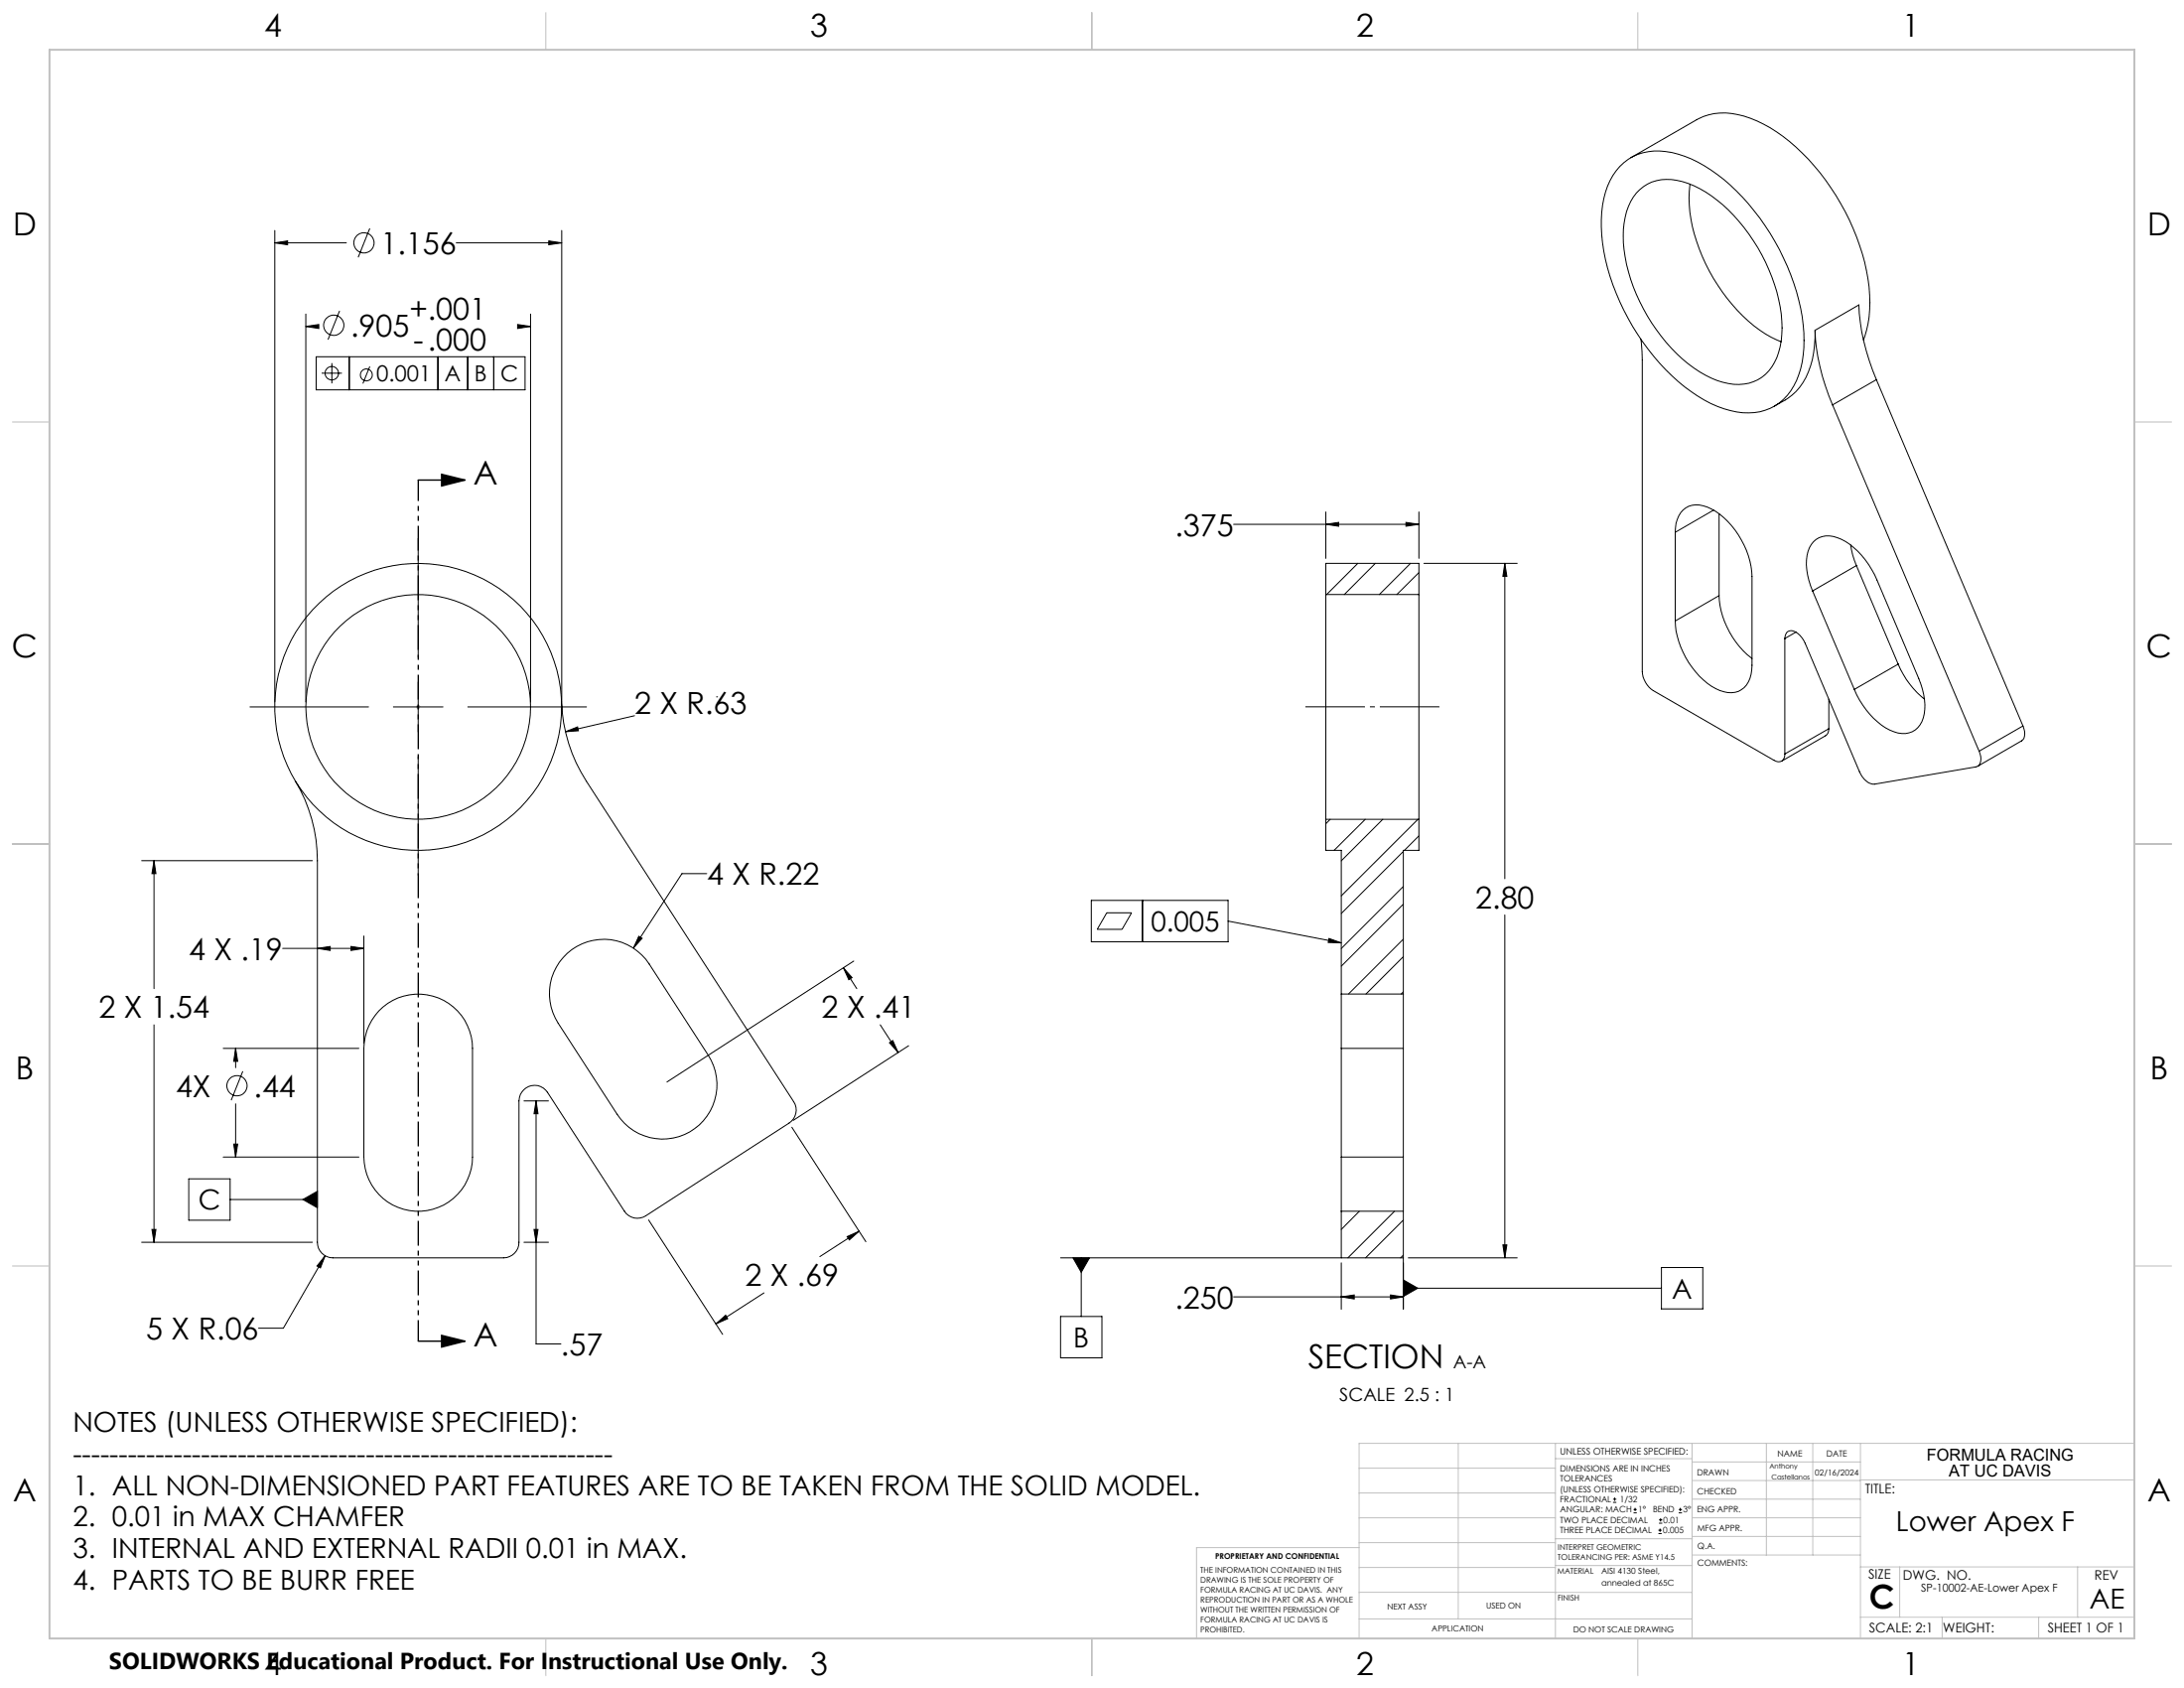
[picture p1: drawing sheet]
<svg xmlns="http://www.w3.org/2000/svg" width="559mm" height="432mm" viewBox="0 0 559 432" stroke-linecap="round" stroke-linejoin="round" font-family="sans-serif">
<g fill="none" stroke="#000" stroke-width=".25">
<path d="M70.3 58.9v120.7M94.6 58.4l-2.9 7.4M143.7 58.9v120.7a39.8 39.8 0 0 0 6.3 20.2l53.1 82a4 4 0 0 1-1.2 5.5l-36.7 23.7a3.9 3.9 0 0 1-5.4-1.2l-19.7-30.4a4 4 0 0 0-4.5-1.6 4 4 0 0 0-2.8 3.8v36.2a4 4 0 0 1-4 4h-43.6a4 4 0 0 1-4-4v-97.6a39.4 39.4 0 0 0-5.7-20.5M414.4 42.6a13.7 13.7 0 0 1 13.4-3.6 36.1 36.1 0 0 1 18.1 11.5 60.1 60.1 0 0 1 15.5 32.6 27 27 0 0 1-2.4 15.6 13.2 13.2 0 0 1-14.7 6.7 34.3 34.3 0 0 1-18.1-10.8 59.3 59.3 0 0 1-16.4-34.5 23.8 23.8 0 0 1 3.7-16.4zM417.3 40.3l16.8-9.7a15.8 15.8 0 0 1 13.8-.3 44.5 44.5 0 0 1 19.2 15.8 56.4 56.4 0 0 1 11.3 31.3 25.3 25.3 0 0 1-1.6 9.5M418.7 49.4a11 11 0 0 1 11.8-2.9 31.9 31.9 0 0 1 15.7 11.7 44.4 44.4 0 0 1 9.8 25.7 16.2 16.2 0 0 1-4.3 11.8 11.8 11.8 0 0 1-12.4 1.6 36.6 36.6 0 0 1-16.7-14.6 41.8 41.8 0 0 1-7.2-24 16.1 16.1 0 0 1 3.3-9.3zM432.4 47.1a36.3 36.3 0 0 0 4 20.4 44.5 44.5 0 0 0 15.3 17.9l4 2M70.3 62.1l3.3-.5v1zM70.3 62.1h18.3M86.9 79.5l-3 7.4M116.7 62.1h27M140.4 61.6l3.3 .5-3.3 .5z"/>
<path d="M78.2 83.5l3.4-.5v1zM78.2 80.3v99.3M78.2 83.5h2.7M80.9 91.3h53.4v8.4h-53.4zM82.3 95.5h5.2M84.9 92.9v5.2M89.4 91.3v8.4M94.6 93.7l-1.7 4.4M112 91.3v8.4M119.7 91.3v8.4M126.3 91.3v8.4M132.4 83l3.3 .5-3.3 .5z"/>
<path d="M134.3 83.5h1.4M135.7 80.3v99.3M419.8 86.8l.4 5.3v79.7a6.3 6.3 0 0 0 2.8 4.9l30.9 17.8a1.69 1.69 0 0 0 2 .2 1.69 1.69 0 0 0 .8-1.8M464.4 84.5a22.7 22.7 0 0 1-4 14.6 16.9 16.9 0 0 1-6.4 4.8M464.4 84.5a53.7 53.7 0 0 0 4.5 19.1M464.4 84.5l11.2-6.5a54.1 54.1 0 0 0 4.5 19.1M480.1 97.1l-11.2 6.5M480.1 97.1l37.5 88.6M468.9 103.6l37.5 88.6M107 137.8v30.3M315.6 134.1h47.4M339.2 134.1l3.3-.5v1z"/>
<path d="M339.2 131v11.8M359.7 133.6l3.3 .5-3.3 .5zM363 131v11.8M428.6 136.2a6.4 6.4 0 0 1 4.3-6.9 10 10 0 0 1 8.2 3.1 22.1 22.1 0 0 1 7.2 15.1v22.7a6.4 6.4 0 0 1-4.3 6.9 9.9 9.9 0 0 1-8.2-3.2 22.1 22.1 0 0 1-7.2-15M428.6 136.2v22.7M438.4 130.5l-9.8 5.7M439.8 131.4v21M473.5 139.5a19.1 19.1 0 0 0 1.5 5.2M339.2 152.1v57.5M339.2 152.1v-8h23.8v8M339.2 152.1h23.8M347.4 144.1l-8 8"/>
<path d="M351.9 144.1l-7.9 8M360.9 144.1l-8 8M363 152.1v57.5M363 146.5l-5.6 5.6M364.3 144.1h23.9M385 144.1l.6 3.3h-1.1zM385 144.1v80.7M439.8 152.4a21.9 21.9 0 0 0 8.5 16.1M439.8 152.4l-11.2 6.5M463.8 151.2a14.7 14.7 0 0 1-.8-11.1 5.3 5.3 0 0 1 7.1-2.6 19.1 19.1 0 0 1 10.1 10.8l10.7 25.3a14.7 14.7 0 0 1 .8 11 5.3 5.3 0 0 1-7.1 2.6 19.1 19.1 0 0 1-10.1-10.8M463.8 151.2l10.7 25.2M475 144.7l-11.2 6.5"/>
<path d="M475 144.7l10.7 25.2M107 174.5v12.7M183.3 178.3h.1M456.7 163.3a1.74 1.74 0 0 1 .8-1.8 1.74 1.74 0 0 1 2 .2l1.1 .9 1.3 1.9 13.9 32.9a4.5 4.5 0 0 0 3.8 3.2l25.9-4.4a2.07 2.07 0 0 0 1.3-2.6l-.4-1.4M456.7 163.3v29.6M459.5 161.7l-2.8 1.6M467.9 178.9v7.5M485.7 169.9a22.7 22.7 0 0 0 6.7 8.9M485.7 169.9l-11.2 6.5M64 180.8h30.3M100.6 180.8h12.7M107 193.5v30.4"/>
<path d="M119.7 180.8h30.4M144.7 187.2l3.1-1.3 .2 1zM162.3 183.1l-17.6 4.1M467.9 186.4a1.93 1.93 0 0 1-.8 1.8l-11.2 6.5M467.9 186.4l-11.2 6.5M517.6 185.7a3.5 3.5 0 0 1 0 3.6l-11.6 6.7M517.6 185.7l-11.2 6.5M339.2 209.6v7.9h4v36.8M339.2 209.6h23.8M340.4 209.6l-1.2 1.1M349.3 209.6l-8 7.9M353.8 209.6l-10.6 10.6"/>
<path d="M359.1 217.8l-15.9 15.9M362.8 209.6l-19.6 19.6M363 209.6v7.9h-3.9v36.8M363 213.8l-3.7 3.7M36.2 220.2h43.7M39.4 220.2l.5 3.3h-1zM39.4 220.2v32.7M93.1 239.4v27.5M163.4 239.5l.9 .5-2.2 2.5zM180.8 223.5h-6.3l-12.4 19M279.2 230.3h35v10.6h-35zM283.2 233.5h6.3l-2.4 4.2h-6.4z"/>
<path d="M292.3 230.3v10.6M314.2 235.6l29 5.6M359.1 226.8l-15.9 15.8M359.1 231.3l-15.9 15.9M385 234v87.8M72.3 242.6h20.8M81.2 242.6l3.3-.5v1zM89.8 242.1l3.3 .5-3.3 .5zM96.9 258.6a13.9 13.9 0 0 1 15.2-3.3 13.9 13.9 0 0 1 8.8 12.9v27.8a13.9 13.9 0 0 1-13.9 13.9 13.9 13.9 0 0 1-13.9-13.9v-27.8a14 14 0 0 1 3.8-9.6zM145.1 243.9a13.9 13.9 0 0 1 21 2.7l15.1 23.3a13.9 13.9 0 0 1-4.1 19.2 13.9 13.9 0 0 1-19.2-4.1l-15.1-23.3a13.9 13.9 0 0 1 2.3-17.8zM215.8 247.6l2.2 2.5-.8 .5zM215.8 247.6l3.4 5.3"/>
<path d="M218.4 245.9l-47.8 30.9M340 240.1l3.2 1.1-3.4-.1zM343.2 254.3v13.9M343.2 254.3h15.9M359.1 254.3v13.9M359.1 240.2l-14.1 14.1M359.1 253.7l-.6 .6M359.1 244.7l-9.6 9.6M39.4 262.1v55.7M57.1 268.2h34.7M60.3 268.2l.5 3.3h-1zM60.3 268.2v4.9"/>
<path d="M62.1 274l-2.9 7.4M225.2 262.1l4.6 7.1M227.6 266.7l.8-.5 1.4 3zM232.5 267.5l-29.5 19.1M343.2 268.2v27.8M343.2 268.2h15.9M359.1 268.2v27.8M57.1 296h34.7M59.8 292.7h1l-.5 3.3zM60.3 282.4v13.6M134.1 281.6h6.2M137.2 281.6l.5 3.3h-1.1z"/>
<path d="M137.2 281.6v62.2h6.3M202.6 288.4l18.9 29.2M343.2 296v13.8M343.2 296h15.9M359.1 296v13.8M36.2 317.8h43.7M38.9 314.5h1l-.5 3.3zM48.3 301.6h10.6v10.5h-10.6zM58.9 306.8h22.3M77.5 306.8l3.7-2.1v4.3zM134.1 317.8h6.2M136.6 314.5h1.1l-.5 3.3z"/>
<path d="M165.9 312.1l19 29.2M216.7 316.3l3.1-1.3-2.5 2.2zM219.8 315l-10 6.5M343.2 309.8v12M343.2 309.8h15.9M343.3 309.8l-.1 .2M347.8 309.8l-4.6 4.7M356.8 309.8l-11.9 12M359.1 309.8v25.1M359.1 312.1l-9.7 9.7M384.5 318.5h1.1l-.6 3.3zM83.2 321.2l-1.2 3.1-.9-.5z"/>
<path d="M83.2 321.2l-10.7 18.6h-6.4M183.2 338.7l2.5-2.3 .5 .9zM195.5 330.7l-12.3 8M271.4 336.8h10.5v10.5h-10.5zM274.5 321.8h4.3l-2.2 3.7zM276.6 321.8v15M315.6 331.8h43.5M343.2 331.8l3.3-.5v1zM343.2 323v11.9M355.8 331.3l3.3 .5-3.3 .5zM359.1 327.4l3.7 2.1-3.7 2.1zM359.1 329.5h66"/>
<path d="M359.1 321.8h-87.7M359.1 321.1l-.7 .7M360.3 321.8h27.9M425.1 324.2h10.6v10.6h-10.6zM412.7 384.3h.9M412.7 383.5h.9M413.1 383.1v.8M418 387h.8M418 386.2h.8M418.4 385.7v.9M424.3 392.3h.9M424.3 391.4h.9"/>
<path d="M424.5 389.6h.8M424.5 388.8h.8M424.7 391v.9M424.9 388.4v.8M429.5 387h.9M429.5 386.2h.9M429.9 385.7v.9"/>
<circle cx="93.1" cy="62.1" r="2.6"/>
<circle cx="84.9" cy="95.5" r="1.72"/>
<circle cx="85.4" cy="83.2" r="2.59"/>
<circle cx="93.7" cy="95.9" r="1.53"/>
<circle cx="107" cy="180.8" r="28.7"/>
<circle cx="107" cy="180.8" r="36.7"/>
<circle cx="60.6" cy="277.7" r="2.59"/>
</g>
<path d="M107 122.8h12M113 121.3l6 1.5-6 1.5zM107 343.1h12M113 341.6l6 1.5-6 1.5z" fill="none" stroke="#000" stroke-width=".35"/>
<g fill="none" stroke="#c0c0c0" stroke-width=".25">
<path d="M139.7 3.2v9.5M279.4 3.2v9.5M419.1 3.2v9.5M3.1 107.9h9.6M546.1 107.9h9.5M106.5 180.8h1M106.6 180.5l.8 .7M107 180.3v1M107.4 180.5l-.8 .7M3.1 215.9h9.6M546.1 215.9h9.5M3.1 323.8h9.6"/>
<path d="M546.1 323.8h9.5M347.7 375.6h50.3M373.1 369.2v44.9M398 369.2v49.9M398 373.1h34.9M432.9 369.2v49.9M432.9 378.7h43.1M432.9 374h43.1M451.9 369.2v28.6M463.8 369.2v28.6M476 369.2v49.9M476 378.6h70.1"/>
<path d="M546.1 369.2h-198.4v49.9M347.7 394.6h50.3M347.7 388.3h50.3M347.7 381.9h50.3M347.7 395.9h-41.6v23.2M398 393.6h35M432.9 383.5h43.1M432.9 388.3h43.1M432.9 393h43.1M433 397.8h43M139.7 419.1v9.6M279.4 419.1v9.6"/>
<path d="M347.7 414.1h85.2M347.7 401h50.3M347.7 407.3h50.3M398 407.4h34.9M398 400.5h35M419.1 419.1v9.6M476 413.7h70.1M476 400.8h70.1M486.1 400.8v12.9M496.9 413.7v5.4M521.6 413.7v5.4M531.6 400.8v12.9"/>
</g>
<path d="M369.4 180.8h-36.5" fill="none" stroke="#000" stroke-width=".25" stroke-dasharray="15.2 1.3 1.3 1.3" stroke-dashoffset="-1.1" stroke-linecap="butt"/>
<path d="M107 122.8v220.3" fill="none" stroke="#000" stroke-width=".35" stroke-dasharray="6.3 1.3 1.3 1.3 1.3 1.3" stroke-dashoffset="1" stroke-linecap="butt"/>
<path d="M12.7 12.7h533.4v406.4h-533.4z" fill="none" stroke="#c0c0c0" stroke-width=".5"/>
<g fill="#000">
<path d="M113 121.3l6 1.5-6 1.5zM113 341.6l6 1.5-6 1.5z"/>
<path d="M163.4 239.5l-1.3 3 2.2-2.5zM144.7 187.2l3.3-.3-.2-1zM59.8 292.7h1l-.5 3.3zM60.3 268.2l.5 3.3h-1zM137.2 281.6l.5 3.3h-1.1zM136.6 314.5h1.1l-.5 3.3zM81.2 242.6l3.3-.5v1zM89.8 242.1l3.3 .5-3.3 .5zM70.3 62.1l3.3-.5v1zM140.4 61.6l3.3 .5-3.3 .5zM78.2 83.5l3.4-.5v1zM132.4 83l3.3 .5-3.3 .5zM39.4 220.2l.5 3.3h-1zM38.9 314.5h1l-.5 3.3zM215.8 247.6l2.2 2.5-.8 .5zM227.6 266.7l.8-.5 1.4 3zM183.2 338.7l2.5-2.3 .5 .9zM216.7 316.3l3.1-1.3-2.5 2.2zM83.2 321.2l-2.1 2.6 .9 .5zM355.8 331.3l3.3 .5-3.3 .5zM343.2 331.8l3.3-.5v1zM385 144.1l.6 3.3h-1.1zM384.5 318.5h1.1l-.6 3.3zM339.2 134.1l3.3-.5v1zM359.7 133.6l3.3 .5-3.3 .5z"/>
<path d="M77.5 306.8l3.7 2.2v-4.3zM340 240.1l3.2 1.1-3.4-.1zM274.5 321.8l2.1 3.7 2.2-3.7zM359.1 327.4l3.7 2.1-3.7 2.1z"/>
</g>
<g font-size="8.5">
<text x="121.1" y="124">A</text>
<text x="121.1" y="344.3">A</text>
<text x="334.7" y="350.1">SECTION</text>
<text x="478.3" y="411.4">C</text>
</g>
<g font-size="8.1">
<text x="67.6" y="9.3">4</text>
<text x="207.3" y="9.3">3</text>
<text x="347" y="9.3">2</text>
<text x="486.7" y="9.3">1</text>
<text x="3.3" y="60.1">D</text>
<text x="549.4" y="60.1">D</text>
<text x="3" y="168">C</text>
<text x="549.1" y="168">C</text>
<text x="4" y="276">B</text>
<text x="550.1" y="276">B</text>
<text x="3.3" y="383.9">A</text>
<text x="549.4" y="383.9">A</text>
<text x="67.6" y="428.4">4</text>
<text x="207.3" y="428.4">3</text>
<text x="347" y="428.4">2</text>
<text x="486.7" y="428.4">1</text>
</g>
<g font-size="7.8">
<text x="97.4" y="65">1.156</text>
<text x="104.7" y="81.8">+.001</text>
<text x="89.7" y="86.1">.905</text>
<text x="105.8" y="89.6">-.000</text>
<text x="300.6" y="137.1">.375</text>
<text x="162.4" y="182.7">2 X R.63</text>
<text x="180.9" y="226.4">4 X R.22</text>
<text x="377.5" y="232.3">2.80</text>
<text x="48.3" y="245.5">4 X .19</text>
<text x="25.2" y="260.4">2 X 1.54</text>
<text x="210.2" y="260.4">2 X .41</text>
<text x="45" y="280.7">4X</text>
<text x="64.9" y="280.7">.44</text>
<text x="190.6" y="329">2 X .69</text>
<text x="300.6" y="334.7">.250</text>
<text x="37.4" y="342.7">5 X R.06</text>
<text x="143.5" y="346.7">.57</text>
</g>
<g font-size="7.1">
<text x="294.5" y="238.3">0.005</text>
<text x="50.7" y="309.5">C</text>
<text x="427.8" y="332.2">A</text>
<text x="274.6" y="344.7">B</text>
<text x="18.6" y="366.3">NOTES (UNLESS OTHERWISE SPECIFIED):</text>
<text x="18.6" y="374.4">-----------------------------------------------------------</text>
<text x="18.6" y="382.4">1. ALL NON-DIMENSIONED PART FEATURES ARE TO BE TAKEN FROM THE SOLID MODEL.</text>
<text x="18.6" y="390.5">2. 0.01 in MAX CHAMFER</text>
<text x="485.1" y="391.5">Lower Apex F</text>
<text x="18.6" y="398.5">3. INTERNAL AND EXTERNAL RADII 0.01 in MAX.</text>
<text x="18.6" y="406.6">4. PARTS TO BE BURR FREE</text>
<text x="534.7" y="411.4">AE</text>
</g>
<text font-size="5.9" x="27.9" y="427">SOLIDWORKS Educational Product. For Instructional Use Only.</text>
<g font-size="5.6">
<text x="96.3" y="97.6">0.001</text>
<text x="113.8" y="97.6">A</text>
<text x="121.4" y="97.6">B</text>
<text x="128.1" y="97.6">C</text>
</g>
<g font-size="4.7">
<text x="371.8" y="350.1">A-A</text>
<text x="342.7" y="358.3">SCALE 2.5 : 1</text>
</g>
<g font-size="4.2">
<text x="493" y="373.5">FORMULA RACING</text>
<text x="498.7" y="377.8">AT UC DAVIS</text>
</g>
<g font-size="3.4">
<text x="477.2" y="381.9">TITLE:</text>
<text x="478.1" y="404">SIZE</text>
<text x="486.9" y="404">DWG. NO.</text>
<text x="535.9" y="404.1">REV</text>
<text x="478.2" y="417.6">SCALE: 2:1</text>
<text x="497.1" y="417.7">WEIGHT:</text>
<text x="523.9" y="417.6">SHEET 1 OF 1</text>
</g>
<text font-size="2.8" x="491.5" y="407.2">SP-10002-AE-Lower Apex F</text>
<text font-size="2.4" x="399.2" y="372.1">UNLESS OTHERWISE SPECIFIED:</text>
<g font-size="2.2">
<text x="399.2" y="376.4">DIMENSIONS ARE IN INCHES</text>
<text x="434.2" y="377.3">DRAWN</text>
<text x="454.8" y="372.5">NAME</text>
<text x="467.3" y="372.6">DATE</text>
<text x="399.2" y="379">TOLERANCES</text>
<text x="399.2" y="381.7">(UNLESS OTHERWISE SPECIFIED):</text>
<text x="434.3" y="382.2">CHECKED</text>
<text x="399.2" y="389.6">TWO PLACE DECIMAL</text>
<text x="399.2" y="384.3">FRACTIONAL</text>
<text x="399.2" y="387">ANGULAR: MACH</text>
<text x="414.5" y="384.3">1/32</text>
<text x="419.1" y="387">1°</text>
<text x="422.9" y="387">BEND</text>
<text x="425.6" y="389.6">0.01</text>
<text x="430.6" y="387">3°</text>
<text x="434.2" y="386.9">ENG APPR.</text>
<text x="399.2" y="392.3">THREE PLACE DECIMAL</text>
<text x="425.5" y="392.3">0.005</text>
<text x="434.3" y="391.6">MFG APPR.</text>
<text x="434.3" y="396.3">Q.A.</text>
<text x="434.3" y="400.5">COMMENTS:</text>
</g>
<g font-size="2.1">
<text x="464.4" y="377.4">02/16/2024</text>
<text x="409.7" y="402.6">AISI 4130 Steel,</text>
<text x="409.7" y="405.7">annealed at 865C</text>
<text x="354.9" y="411.6">NEXT ASSY</text>
<text x="380.3" y="411.6">USED ON</text>
<text x="366.3" y="417.4">APPLICATION</text>
<text x="402.5" y="417.5">DO NOT SCALE DRAWING</text>
</g>
<g font-size="2">
<text x="310.9" y="398.8">PROPRIETARY AND CONFIDENTIAL</text>
<text x="398.6" y="396.5">INTERPRET GEOMETRIC</text>
<text x="398.6" y="399">TOLERANCING PER: ASME Y14.5</text>
<text x="307.2" y="402.4">THE INFORMATION CONTAINED IN THIS</text>
<text x="307.2" y="404.9">DRAWING IS THE SOLE PROPERTY OF</text>
<text x="307.2" y="407.5">FORMULA RACING AT UC DAVIS. ANY</text>
<text x="398.5" y="402.6">MATERIAL</text>
<text x="307.2" y="410">REPRODUCTION IN PART OR AS A WHOLE</text>
<text x="307.2" y="412.5">WITHOUT THE WRITTEN PERMISSION OF</text>
<text x="398.5" y="409.4">FINISH</text>
<text x="307.2" y="415">FORMULA RACING AT UC DAVIS IS</text>
<text x="307.2" y="417.6">PROHIBITED.</text>
</g>
<g font-size="1.8">
<text x="452.7" y="375.6">Anthony</text>
<text x="453.2" y="378.4">Castellanos</text>
</g>
</svg>
